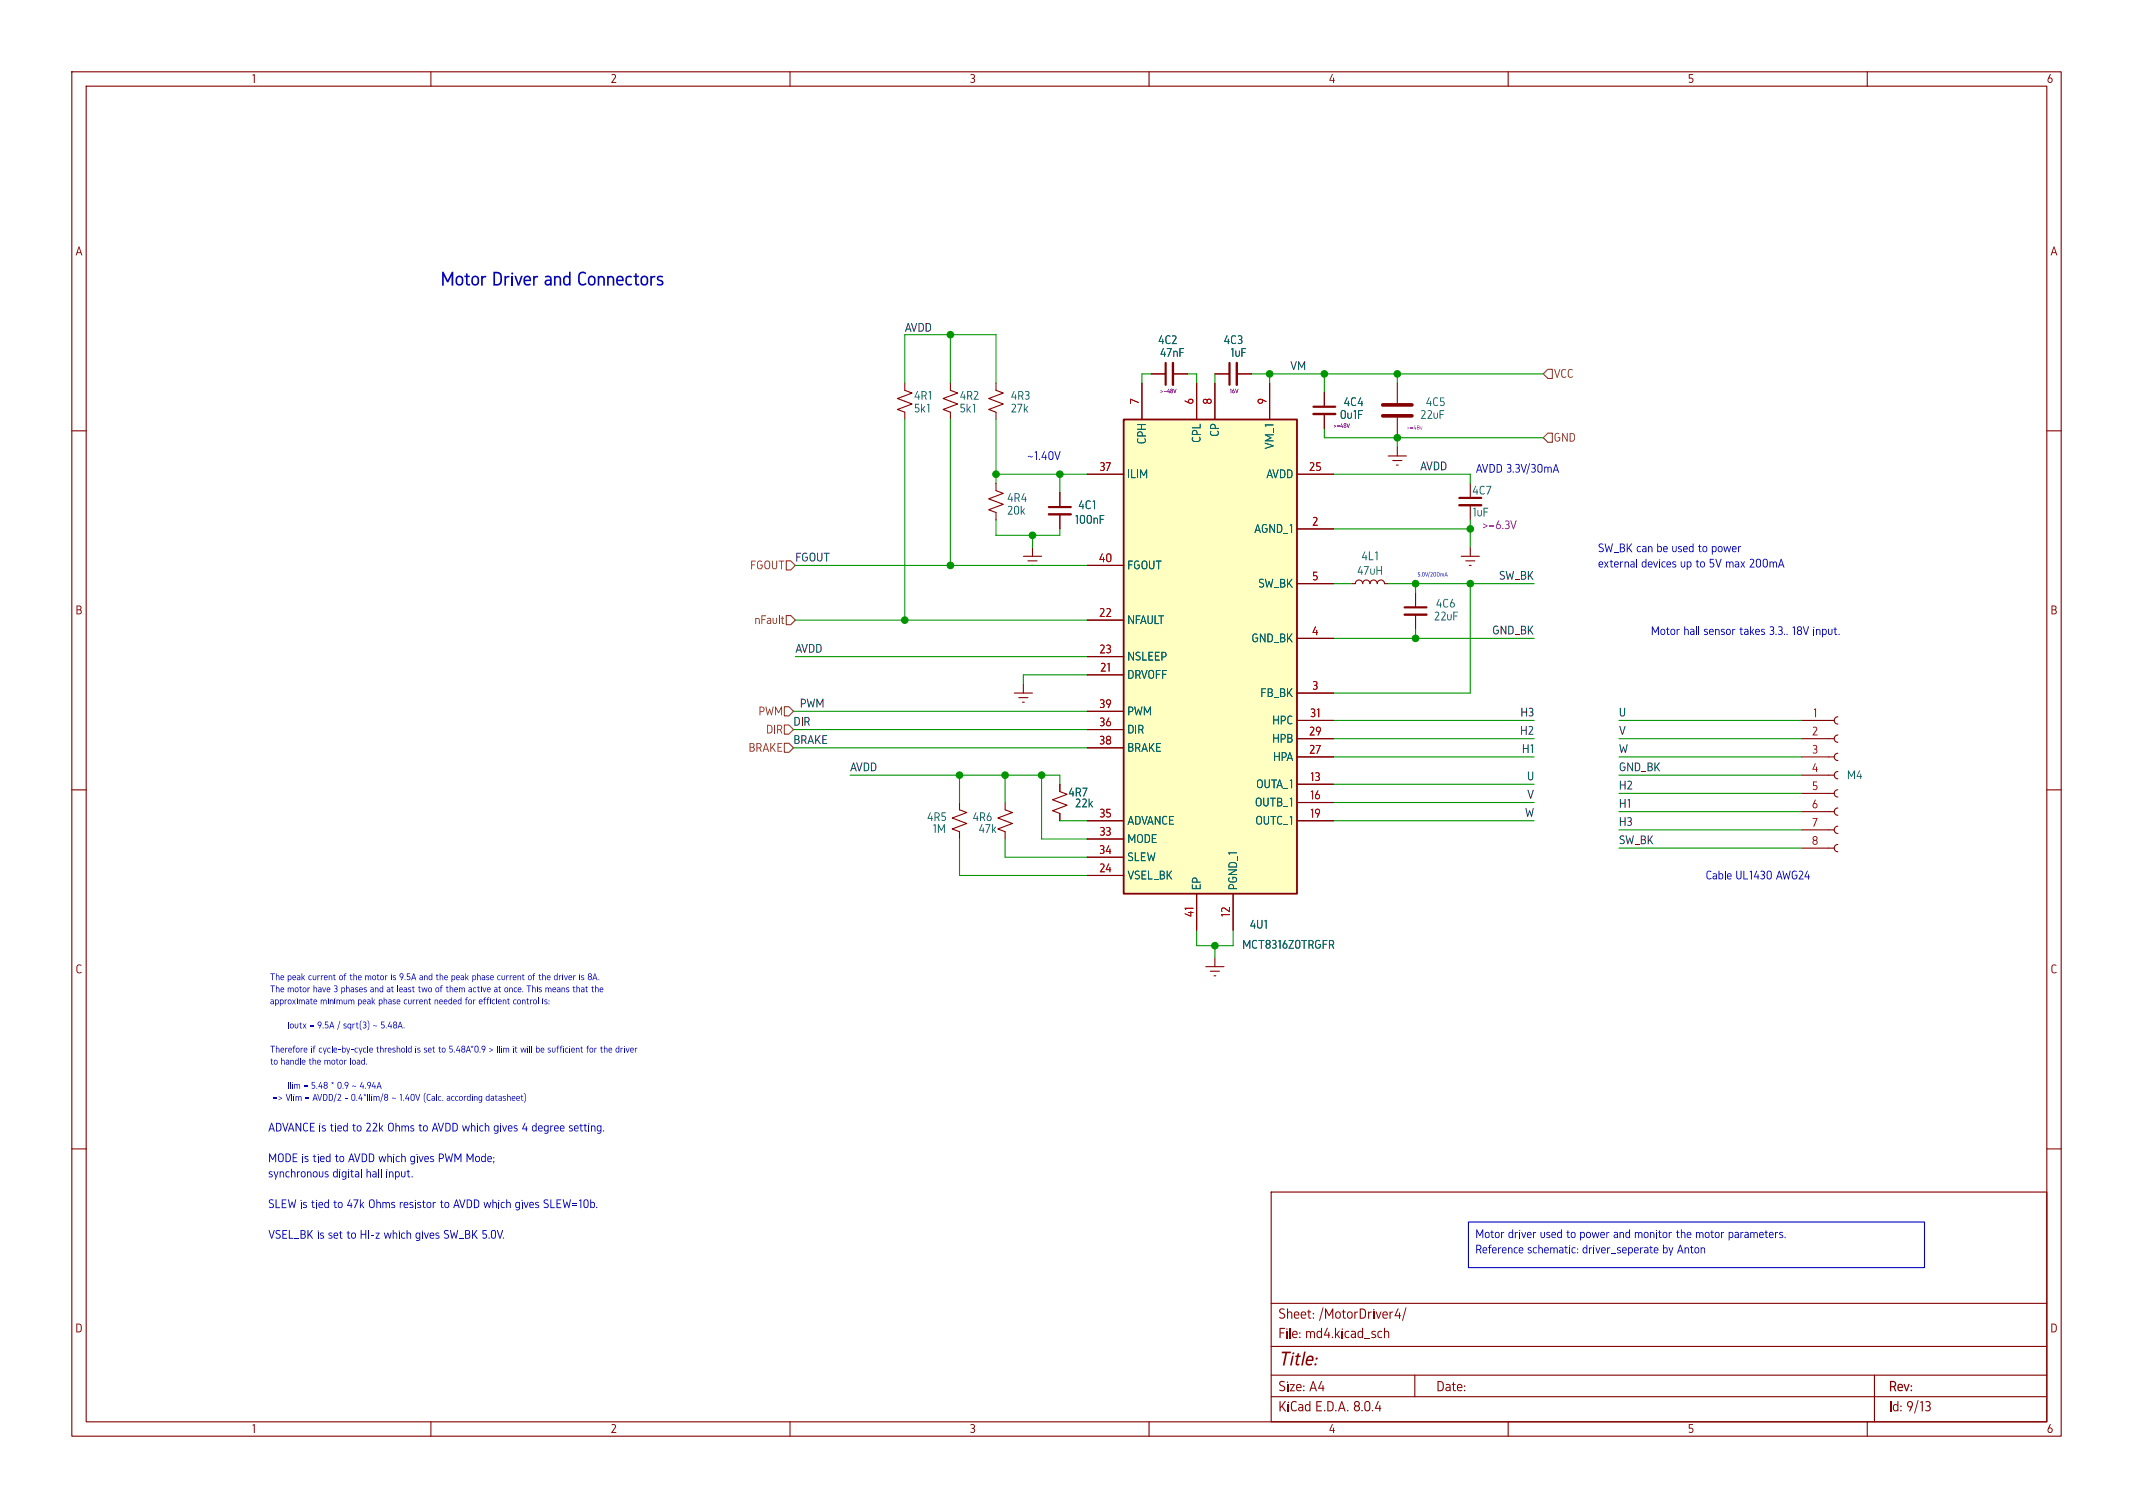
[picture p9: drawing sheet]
<svg xmlns="http://www.w3.org/2000/svg" width="297mm" height="210mm" viewBox="0 0 297 210" stroke-linecap="round" stroke-linejoin="round" font-family="sans-serif">
<g fill="none" stroke="#840000" stroke-width=".15">
<path d="M10 10h277v190h-277zM12 12h273v186h-273zM60 10v2M110 10v2M160 10v2M210 10v2M260 10v2M10 60h2M160.3 52.1h2M163.3 52.1h2.1M169.2 52.1h2M172.2 52.1h2"/>
<path d="M285 60h2M10 110h2M285 110h2M10 160h2M285 160h2M177 166h108v32h-108zM60 198v2M110 198v2M160 198v2M177 194.5h108M177 191.5h108M177 187.5h108"/>
<path d="M177 181.5h108M197 191.5v3M210 198v2M260 198v2M261 191.5v6.5"/>
</g>
<path d="M163.3 50.5v3.1M172.2 50.5v3.1" fill="none" stroke="#840000" stroke-width=".33"/>
<path d="M162.3 50.5v3.1M171.2 50.5v3.1" fill="none" stroke="#840000" stroke-width=".3"/>
<path d="M156.5 58.4h24.1v66.1h-24.1z" fill="#ffffc2"/>
<path d="M156.5 58.4h24.1v66.1h-24.1z" fill="none" stroke="#840000" stroke-width=".25"/>
<g fill="none" stroke="#840000" stroke-width=".15">
<path d="M126 53.3v1.1l1 .3-2 .8 2 .8-2 .7 1 .4v1M132.3 53.3v1.1l1 .3-2 .8 2 .8-2 .7 1 .4v1M138.7 53.3v1.1l1 .3-2 .8 2 .8-2 .7 1 .4v1M159 53.3v5.1M166.6 53.3v5.1M169.2 53.3v5.1M176.8 53.3v5.1M184.4 54.6v2M184.4 57.7v2M194.6 53.3v2.8M194.6 58.2v2.8M138.7 67.3v1l1 .4-2 .8 2 .7-2 .8 1 .4v1"/>
<path d="M142.5 77.5h2.5M143.1 78.1h1.3M143.6 78.7h.3M143.8 76.2v1.3M147.6 68.6v2M147.6 71.6v2.1M151.4 66h5.1M151.4 78.7h5.1M180.6 73.7h5.1M180.6 66h5.1M193.3 63.5h2.5M193.9 64.1h1.3"/>
<path d="M194.4 64.8h.3M194.6 62.2v1.3M203.5 77.5h2.5M204.1 78.1h1.3M204.6 78.7h.3M204.7 67.3v2M204.7 70.4v2M204.7 76.2v1.3M141.2 96.5h2.6M141.9 97.2h1.2M142.4 97.8h.2M142.5 95.3v1.2"/>
<path d="M151.4 94h5.1M151.4 86.4h5.1M151.4 91.4h5.1M151.4 99.1h5.1M180.6 96.5h5.1M180.6 88.9h5.1M180.6 81.3h5.1M188.2 81.3h.5a.51 .51 0 0 1 .5-.5 .51 .51 0 0 1 .5 .5 .51 .51 0 0 1 .5-.5 .51 .51 0 0 1 .6 .5 .51 .51 0 0 1 .5-.5 .51 .51 0 0 1 .5 .5 .51 .51 0 0 1 .5-.5 .51 .51 0 0 1 .5 .5h.5M197.1 82.6v2M197.1 85.6v2M255.9 99.8a.51 .51 0 0 0-.5 .5 .51 .51 0 0 0 .5 .5M133.6 111.8v1l1 .4-2 .7 2 .8-2 .7 1 .4v1"/>
<path d="M140 111.8v1l1 .4-2.1 .7 2.1 .8-2.1 .7 1.1 .4v1M147.6 109.2v1l1 .4-2 .8 2 .7-2 .8 1 .4v1M151.4 114.3h5.1M151.4 116.8h5.1M151.4 119.4h5.1M151.4 101.6h5.1M151.4 104.1h5.1M180.6 109.2h5.1M180.6 111.8h5.1M180.6 114.3h5.1M180.6 105.4h5.1M180.6 102.9h5.1"/>
<path d="M180.6 100.3h5.1M250.8 105.4h4.6M250.8 102.9h4.6M250.8 100.3h4.6M250.8 118.1h4.6M250.8 115.6h4.6M250.8 113h4.6M250.8 110.5h4.6M250.8 108h4.6M255.9 117.6a.51 .51 0 0 0-.5 .5 .51 .51 0 0 0 .5 .5M255.9 115.1a.51 .51 0 0 0-.5 .5 .51 .51 0 0 0 .5 .5M255.9 112.5a.51 .51 0 0 0-.5 .5 .51 .51 0 0 0 .5 .5"/>
<path d="M255.9 110a.51 .51 0 0 0-.5 .5 .51 .51 0 0 0 .5 .5M255.9 107.4a.51 .51 0 0 0-.5 .6 .51 .51 0 0 0 .5 .5M255.9 104.9a.51 .51 0 0 0-.5 .5 .51 .51 0 0 0 .5 .5M255.9 102.4a.51 .51 0 0 0-.5 .5 .51 .51 0 0 0 .5 .5M151.4 121.9h5.1M166.6 124.5v5M167.9 134.6h2.5M168.5 135.3h1.3M169 135.9h.3M169.2 133.4v1.2M171.7 124.5v5"/>
</g>
<path d="M182.9 57.7h3M146 71.6h3.1M203.2 70.4h3M195.6 85.6h3" fill="none" stroke="#840000" stroke-width=".33"/>
<path d="M182.9 56.6h3M146 70.6h3.1M203.2 69.3h3M195.6 84.6h3" fill="none" stroke="#840000" stroke-width=".3"/>
<path d="M192.5 57.9h4.1M192.5 56.4h4.1" fill="none" stroke="#840000" stroke-width=".51"/>
<path d="M215.5 51.4h.7v1.3h-.7l-.6-.6zM215.5 60.3h.7v1.3h-.7l-.6-.6zM109.2 98.4h.7l.6 .7-.6 .6h-.7zM109.5 85.7h.6l.6 .7-.6 .6h-.6zM109.2 101h.7l.6 .6-.6 .6h-.7z" fill="none" stroke="#725600" stroke-width=".15"/>
<g fill="#0000c2">
<path d="M40.1 142.3h.1v.9h-.1z"/>
<path d="M40.4 142.6a.3 .3 0 0 1 .4 .1 .3 .3 0 0 1 0 .4 .3 .3 0 0 1-.4 0v-.2h.1a.2 .2 0 0 0 .2 .2 .2 .2 0 0 0 .1-.3 .18 .18 0 0 0-.2-.2 .18 .18 0 0 0-.1 .3h-.1z"/>
<path d="M41 142.5h.1l.1 .6h.2v-.6h.1v.4a.25 .25 0 0 1-.2 .3 .25 .25 0 0 1-.3-.3z"/>
<path d="M41.8 142.4h.1v.1h.1v.1h-.1v.4v.1h.1a.13 .13 0 0 1-.1 .1 .13 .13 0 0 1-.1-.2v-.4h-.1z"/>
<path d="M42.1 142.6h.2l.1 .2 .2-.2h.1l-.2 .3 .2 .3h-.1l-.2-.2-.1 .2h-.2l.3-.3z"/>
<path d="M40.1 150.7h.1v.9h-.1z"/>
<path d="M40.4 150.7h.1v.9h-.1z"/>
<path d="M40.7 151h.1v.6h-.1z"/>
<path d="M41 151h.2a.19 .19 0 0 0 .2 .1 .19 .19 0 0 0 .2-.1l.2 .1v.5h-.1v-.5l-.1-.1-.2 .2v.4h-.1v-.5l-.1-.1-.1 .2v.4h-.1z"/>
<circle cx="40.7" cy="150.8" r=".07"/>
</g>
<path d="M204.5 170.2h63.5v6.3h-63.5z" fill="none" stroke="#0000c2" stroke-width=".15"/>
<g fill="none" stroke="#009600" stroke-width=".15">
<path d="M126 53.3v-6.7h12.7v6.7M126 58.4v28M132.3 46.6v6.7M132.3 58.4v20.3M138.7 58.4v8.9M160.3 52.1h-1.3v1.2M165.4 52.1h1.2v1.2M169.2 52.1v1.2M174.2 52.1h40.7M176.8 52.1v1.2M184.4 59.7v1.3h30.5M184.4 52.1v2.5"/>
<path d="M194.6 52.1v1.2M110.7 78.7h40.7M138.7 72.4v2.1h8.9v-.8M138.7 66h12.7M143.8 74.5v1.7M147.6 66v2.6M185.7 73.7h19M185.7 66h19v1.3M194.6 61v1.2M204.7 72.4v3.8M110.5 99.1h40.9M110.7 86.4h40.7"/>
<path d="M110.7 91.4h40.7M151.4 94h-8.9v1.3M185.7 81.3h2.5M185.7 88.9h27.9M193.3 81.3h20.3M197.1 81.3v1.3M197.1 87.6v1.3M204.7 81.3v15.2h-19M110.5 104.1h40.9M110.5 101.6h40.9M118.4 108h29.2v1.2M133.6 116.8v5.1h17.8"/>
<path d="M133.6 108v3.8M140 116.8v2.6h11.4M140 108v3.8M145 108v8.8h6.4M147.6 114.3h3.8M185.7 114.3h27.9M185.7 100.3h27.9M185.7 102.9h27.9M185.7 105.4h27.9M185.7 109.2h27.9M185.7 111.8h27.9M225.4 100.3h25.4"/>
<path d="M225.4 102.9h25.4M225.4 105.4h25.4M225.4 108h25.4M225.4 110.5h25.4M225.4 113h25.4M225.4 118.1h25.4M225.4 115.6h25.4M166.6 129.5v2.2h5.1v-2.2M169.2 131.7v1.7"/>
</g>
<g fill="none" stroke="#840000" stroke-width=".15">
<path d="M159 53.3v5.1M160.3 52.1h2M163.3 52.1h2.1M166.6 53.3v5.1M169.2 52.1h2M169.2 53.3v5.1M172.2 52.1h2M176.8 53.3v5.1M184.4 54.6v2M184.4 57.7v2M147.6 68.6v2M147.6 71.6v2.1"/>
<path d="M151.4 66h5.1M151.4 78.7h5.1M180.6 73.7h5.1M180.6 66h5.1M151.4 94h5.1M151.4 86.4h5.1M151.4 91.4h5.1M151.4 99.1h5.1M180.6 96.5h5.1M180.6 88.9h5.1M180.6 81.3h5.1M147.6 109.2v1"/>
<path d="M147.6 113.3v1M151.4 114.3h5.1M151.4 116.8h5.1M151.4 119.4h5.1M151.4 101.6h5.1M151.4 104.1h5.1M180.6 109.2h5.1M180.6 111.8h5.1M180.6 114.3h5.1M180.6 105.4h5.1M180.6 102.9h5.1M180.6 100.3h5.1"/>
<path d="M151.4 121.9h5.1M166.6 124.5v5M171.7 124.5v5"/>
</g>
<g fill="#009600" stroke="#009600" stroke-width=".15">
<circle cx="197.1" cy="81.3" r=".46"/>
<circle cx="204.7" cy="73.7" r=".46"/>
<circle cx="194.6" cy="52.1" r=".46"/>
<circle cx="194.6" cy="61" r=".46"/>
<circle cx="197.1" cy="88.9" r=".46"/>
<circle cx="184.4" cy="52.1" r=".46"/>
<circle cx="176.8" cy="52.1" r=".46"/>
<circle cx="132.3" cy="46.6" r=".46"/>
<circle cx="138.7" cy="66" r=".46"/>
<circle cx="132.3" cy="78.7" r=".46"/>
<circle cx="147.6" cy="66" r=".46"/>
<circle cx="143.8" cy="74.5" r=".46"/>
<circle cx="126" cy="86.4" r=".46"/>
<circle cx="145" cy="108" r=".46"/>
<circle cx="133.6" cy="108" r=".46"/>
<circle cx="169.2" cy="131.7" r=".46"/>
<circle cx="204.7" cy="81.3" r=".46"/>
<circle cx="140" cy="108" r=".46"/>
</g>
<text font-size="2.8" fill="#0000c2" x="61.3" y="40.1">MotorDriverandConnectors</text>
<text font-size="2.8" fill="#840000" x="178" y="190.8">Title:</text>
<g font-size="2.1" fill="#840000">
<text x="178" y="184.2">Sheet:/MotorDriver4/</text>
<text x="178" y="186.9">File:md4.kicad_sch</text>
<text x="178" y="197.1">KiCadE.D.A.8.0.4</text>
<text x="178" y="194.3">Size:A4</text>
<text x="200" y="194.3">Date:</text>
<text x="263" y="194.3">Rev:</text>
<text x="263" y="197.1">Id:9/13</text>
</g>
<g font-size="1.8" fill="#840000">
<text x="35" y="12">1</text>
<text x="85" y="12">2</text>
<text x="135" y="12">3</text>
<text x="185" y="12">4</text>
<text x="235" y="12">5</text>
<text x="285" y="12">6</text>
<text x="10.5" y="36">A</text>
<text x="285.5" y="36">A</text>
<text x="10.5" y="86">B</text>
<text x="285.5" y="86">B</text>
<text x="10.5" y="136">C</text>
<text x="285.5" y="136">C</text>
<text x="10.5" y="186">D</text>
<text x="285.5" y="186">D</text>
<text x="35" y="200">1</text>
<text x="85" y="200">2</text>
<text x="135" y="200">3</text>
<text x="185" y="200">4</text>
<text x="235" y="200">5</text>
<text x="285" y="200">6</text>
</g>
<g font-size="1.8" fill="#0f0f0f">
<text x="126" y="46.4">AVDD</text>
<text x="179.6" y="51.7">VM</text>
<text x="197.7" y="65.7">AVDD</text>
<text x="110.7" y="78.4">FGOUT</text>
<text x="208.7" y="80.9">SW_BK</text>
<text x="207.8" y="88.6">GND_BK</text>
<text x="110.7" y="91.1">AVDD</text>
<text x="110.5" y="101.3">DIR</text>
<text x="111.4" y="98.7">PWM</text>
<text x="211.7" y="100">H3</text>
<text x="225.4" y="100">U</text>
<text x="110.5" y="103.8">BRAKE</text>
<text x="118.4" y="107.6">AVDD</text>
<text x="211.7" y="102.5">H2</text>
<text x="211.9" y="105.1">H1</text>
<text x="225.4" y="102.5">V</text>
<text x="225.4" y="107.6">GND_BK</text>
<text x="225.4" y="105.1">W</text>
<text x="212.4" y="114">W</text>
<text x="212.6" y="108.9">U</text>
<text x="212.6" y="111.4">V</text>
<text x="225.4" y="110.1">H2</text>
<text x="225.4" y="112.7">H1</text>
<text x="225.4" y="115.2">H3</text>
<text x="225.4" y="117.8">SW_BK</text>
</g>
<g font-size="1.8" fill="#006464">
<text x="161.2" y="48.3">4C2</text>
<text x="161.5" y="50.1">47nF</text>
<text x="170.4" y="48.3">4C3</text>
<text x="171.3" y="50.1">1uF</text>
<text x="127.3" y="56.1">4R1</text>
<text x="127.3" y="57.9">5k1</text>
<text x="133.6" y="56.1">4R2</text>
<text x="133.6" y="57.9">5k1</text>
<text x="140.7" y="56.1">4R3</text>
<text x="140.7" y="57.9">27k</text>
<text x="186.6" y="58.8">0u1F</text>
<text x="187.1" y="57">4C4</text>
<text x="197.7" y="58.8">22uF</text>
<text x="198.5" y="57">4C5</text>
<text x="160" y="61.9" transform="rotate(-90 160 61.9)">CPH</text>
<text x="167.6" y="61.7" transform="rotate(-90 167.6 61.7)">CPL</text>
<text x="170.1" y="60.8" transform="rotate(-90 170.1 60.8)">CP</text>
<text x="177.8" y="62.6" transform="rotate(-90 177.8 62.6)">VM_1</text>
<text x="140.2" y="70.3">4R4</text>
<text x="150.1" y="71.3">4C1</text>
<text x="157" y="67">ILIM</text>
<text x="176.3" y="67">AVDD</text>
<text x="205" y="69.3">4C7</text>
<text x="140.2" y="72.1">20k</text>
<text x="149.6" y="73.4">100nF</text>
<text x="174.6" y="74.6">AGND_1</text>
<text x="205" y="72.3">1uF</text>
<text x="157" y="79.7">FGOUT</text>
<text x="175.2" y="82.3">SW_BK</text>
<text x="188.9" y="80.5">47uH</text>
<text x="189.5" y="78.4">4L1</text>
<text x="157" y="87.3">NFAULT</text>
<text x="174.3" y="89.9">GND_BK</text>
<text x="199.6" y="86.8">22uF</text>
<text x="199.9" y="85">4C6</text>
<text x="157" y="95">DRVOFF</text>
<text x="157" y="92.4">NSLEEP</text>
<text x="157" y="100">PWM</text>
<text x="175.5" y="97.5">FB_BK</text>
<text x="177.2" y="101.3">HPC</text>
<text x="157" y="102.6">DIR</text>
<text x="157" y="105.1">BRAKE</text>
<text x="177.1" y="103.8">HPB</text>
<text x="177.3" y="106.4">HPA</text>
<text x="148.7" y="111.3">4R7</text>
<text x="149.7" y="112.9">22k</text>
<text x="174.7" y="112.7">OUTB_1</text>
<text x="174.9" y="110.2">OUTA_1</text>
<text x="257.2" y="108.9">M4</text>
<text x="129.1" y="114.8">4R5</text>
<text x="129.8" y="116.4">1M</text>
<text x="135.4" y="114.8">4R6</text>
<text x="136.2" y="116.4">47k</text>
<text x="157" y="117.8">MODE</text>
<text x="157" y="115.3">ADVANCE</text>
<text x="174.8" y="115.3">OUTC_1</text>
<text x="157" y="122.9">VSEL_BK</text>
<text x="157" y="120.4">SLEW</text>
<text x="167.6" y="124" transform="rotate(-90 167.6 124)">EP</text>
<text x="172.7" y="124" transform="rotate(-90 172.7 124)">PGND_1</text>
<text x="174" y="129.8">4U1</text>
<text x="173" y="132.5">MCT8316Z0TRGFR</text>
</g>
<g font-size="1.8" fill="#725600">
<text x="216.3" y="53">VCC</text>
<text x="216.3" y="61.9">GND</text>
<text x="104.5" y="79.7">FGOUT</text>
<text x="105.1" y="87.3">nFault</text>
<text x="105.6" y="100">PWM</text>
<text x="104.2" y="105.1">BRAKE</text>
<text x="106.7" y="102.6">DIR</text>
</g>
<g font-size="1.8" fill="#a90000">
<text x="158.7" y="56.3" transform="rotate(-90 158.7 56.3)">7</text>
<text x="166.4" y="56.3" transform="rotate(-90 166.4 56.3)">6</text>
<text x="168.9" y="56.3" transform="rotate(-90 168.9 56.3)">8</text>
<text x="176.5" y="56.3" transform="rotate(-90 176.5 56.3)">9</text>
<text x="153.1" y="65.8">37</text>
<text x="182.2" y="65.8">25</text>
<text x="182.7" y="73.4">2</text>
<text x="153" y="78.5">40</text>
<text x="182.7" y="81">5</text>
<text x="153" y="86.1">22</text>
<text x="182.7" y="88.6">4</text>
<text x="153.1" y="91.2">23</text>
<text x="153.2" y="93.7">21</text>
<text x="153.1" y="101.3">36</text>
<text x="153.1" y="98.8">39</text>
<text x="182.4" y="100.1">31</text>
<text x="182.7" y="96.3">3</text>
<text x="252.4" y="100.1">1</text>
<text x="153" y="103.9">38</text>
<text x="182.2" y="102.6">29</text>
<text x="182.3" y="105.2">27</text>
<text x="252.3" y="107.7">4</text>
<text x="252.3" y="102.6">2</text>
<text x="252.3" y="105.2">3</text>
<text x="182.4" y="111.5">16</text>
<text x="182.4" y="109">13</text>
<text x="252.3" y="112.8">6</text>
<text x="252.3" y="110.2">5</text>
<text x="153" y="119.1">34</text>
<text x="153.1" y="114">35</text>
<text x="153.1" y="116.6">33</text>
<text x="182.4" y="114">19</text>
<text x="252.3" y="117.9">8</text>
<text x="252.3" y="115.3">7</text>
<text x="153" y="121.7">24</text>
<text x="166.4" y="127.8" transform="rotate(-90 166.4 127.8)">41</text>
<text x="171.4" y="127.8" transform="rotate(-90 171.4 127.8)">12</text>
</g>
<g font-size="1.8" fill="#0000c2">
<text x="143" y="64.2">~1.40V</text>
<text x="205.5" y="66">AVDD3.3V/30mA</text>
<text x="222.5" y="77.1">SW_BK</text>
<text x="227.8" y="77.1">canbeusedto power</text>
<text x="222.5" y="79.2">externaldevicesupto 5Vmax200mA</text>
<text x="229.9" y="88.6">Motorhallsensortakes3.3..18Vinput.</text>
<text x="237.5" y="122.7">CableUL1430AWG24</text>
<text x="37.3" y="157.8">ADVANCEtiedto 22kOhmsto AVDDwhichgives4 degreesetting.</text>
<text x="44.4" y="157.8">is</text>
<text x="37.3" y="162">MODEistiedto AVDDwhichgivesPWMMode;</text>
<text x="37.3" y="164.2">synchronous</text>
<text x="46.3" y="164.2">digitalhallinput.</text>
<text x="37.3" y="168.4">SLEWistiedto 47kOhmsresistorto AVDDwhichgivesSLEW=10b.</text>
<text x="37.3" y="172.7">VSEL_BK</text>
<text x="44.1" y="172.7">issetto HI-zwhichgivesSW_BK</text>
<text x="67" y="172.7">5.0V.</text>
<text x="205.4" y="173.1">Motordriverusedto powerandmonitorthemotorparameters.</text>
<text x="205.4" y="175.2">Reference</text>
<text x="212.6" y="175.2">schematic:</text>
<text x="220.3" y="175.2">driver_seperate</text>
<text x="231.4" y="175.2">byAnton</text>
</g>
<text font-size="1.8" fill="#840084" x="206.4" y="74.1">&gt;=6.3V</text>
<g font-size="1.4" fill="#0000c2">
<text x="37.6" y="136.7">Thepeakcurrentof themotoris9.5Aandthepeakphasecurrentof thedriveris8A.</text>
<text x="37.6" y="138.3">Themotorhave3 phasesandat leasttwo of themactiveat once.Thismeansthat the</text>
<text x="37.6" y="140">approximate</text>
<text x="43.1" y="143.4">= 9.5A/ sqrt(3)~ 5.48A.</text>
<text x="44.6" y="140">minimumpeakphasecurrentneededfor efficientcontrolis:</text>
<text x="37.6" y="146.7">Thereforeif cycle-by-cycle</text>
<text x="37.6" y="148.4">to handlethemotorload.</text>
<text x="52.3" y="146.7">thresholdissetto 5.48A*0.9&gt; Ilimit willbesufficientfor thedriver</text>
<text x="37.9" y="153.5">=&gt;Vlim= AVDD/2- 0.4*Ilim/8~ 1.40V(Calc.accordingdatasheet)</text>
<text x="42.2" y="151.8">= 5.48* 0.9~ 4.94A</text>
</g>
<g font-size=".9" fill="#840084">
<text x="161.5" y="55">&gt;=48V</text>
<text x="171.2" y="55">16V</text>
<text x="185.7" y="59.8">&gt;=48V</text>
<text x="195.9" y="60">&gt;=48v</text>
</g>
<text font-size=".9" fill="#0000c2" x="197.4" y="80.4">5.0V/200mA</text>
</svg>
